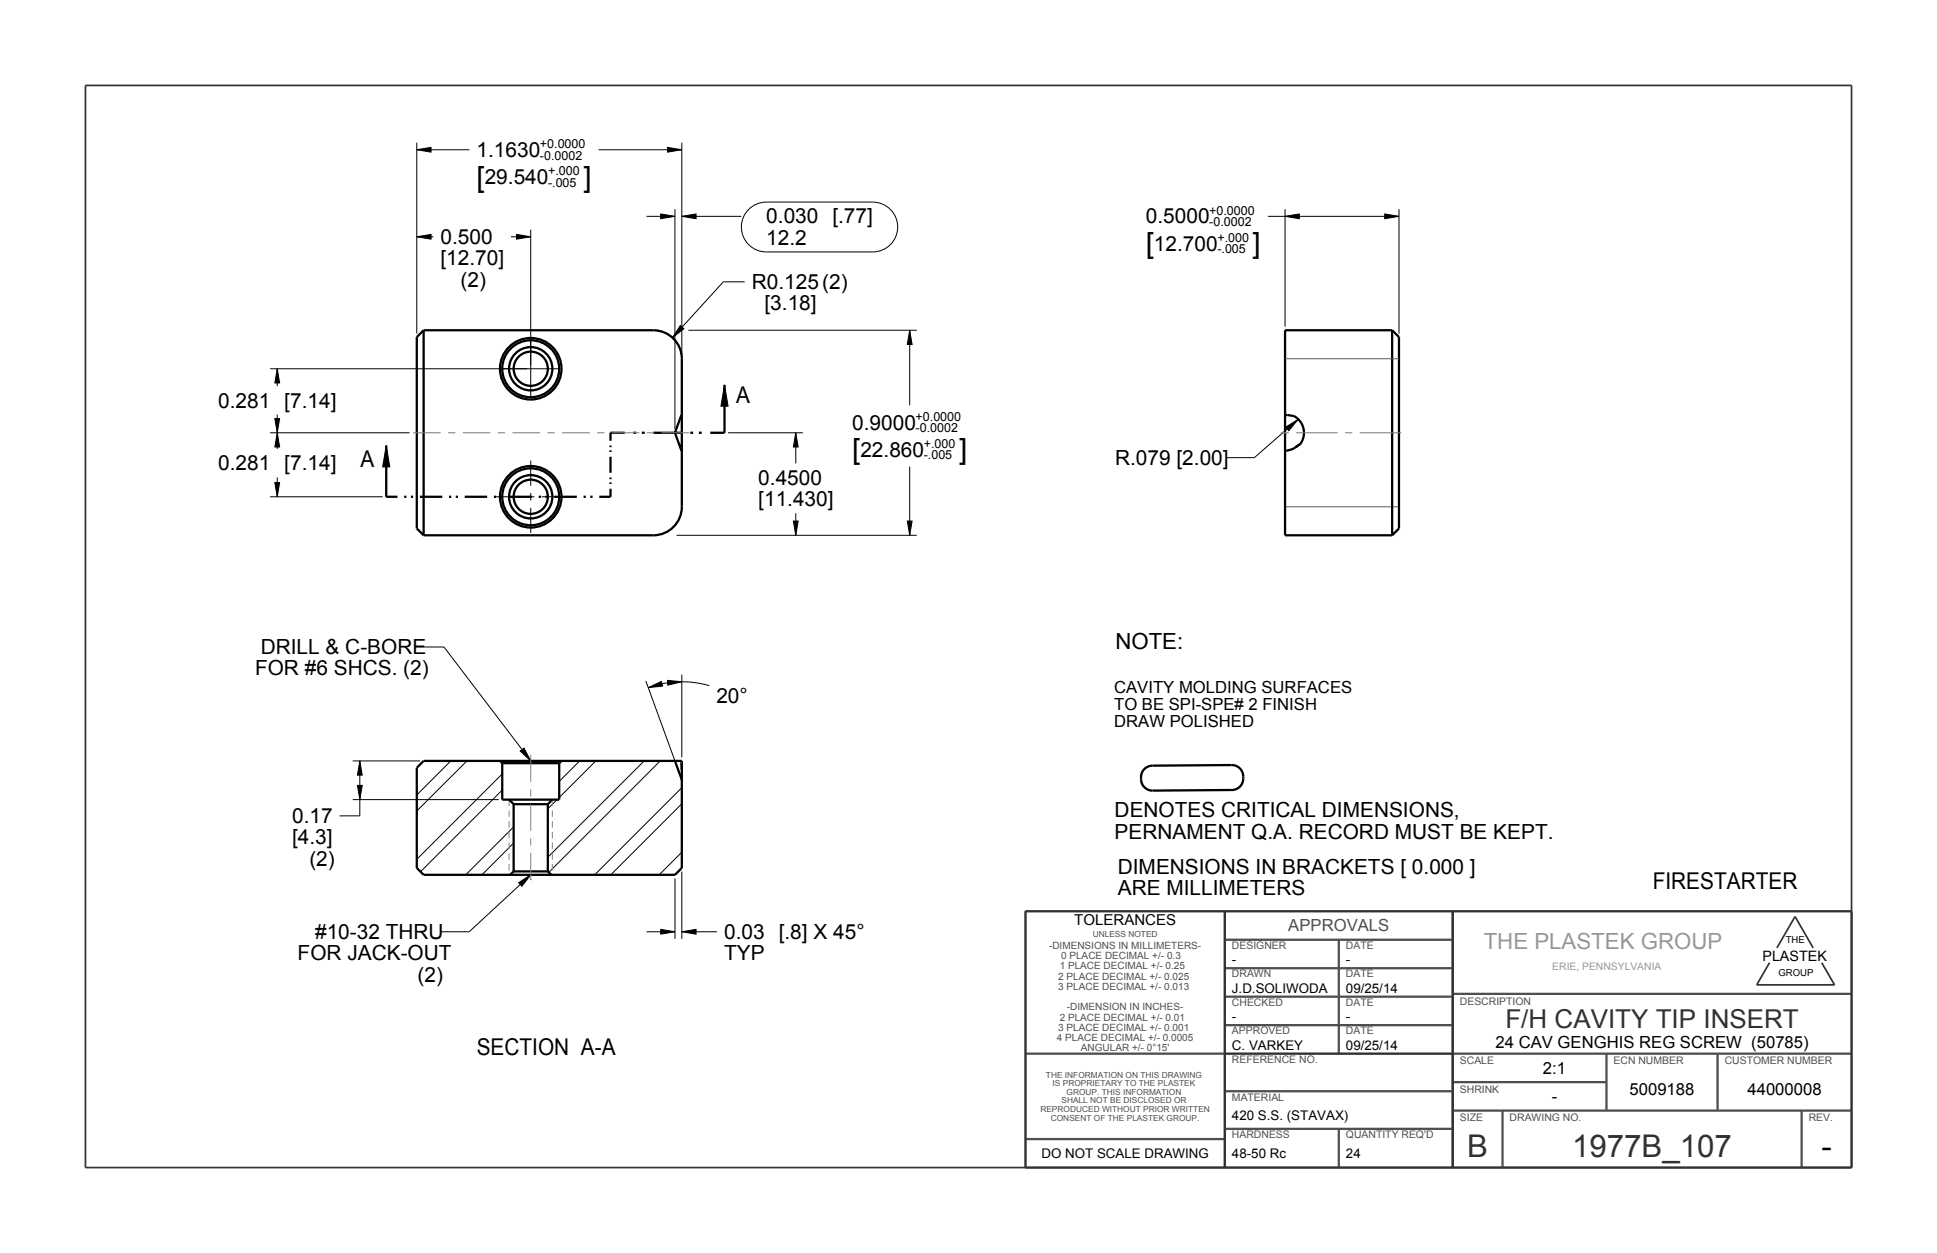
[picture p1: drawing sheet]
<svg xmlns="http://www.w3.org/2000/svg" width="432mm" height="279mm" viewBox="0 0 432 279" stroke-linecap="round" stroke-linejoin="round" font-family="sans-serif">
<g fill="#000">
<path d="M92.9 33.4l3.2-.5v1zM148.8 32.9l3.2 .5-3.2 .5zM92.9 52.8l3.2-.5v1zM115.1 52.3l3.2 .5-3.2 .5zM147.3 47.7l3.2 .5-3.2 .6zM152 48.2l3.2-.5v1.1zM286.5 48.2l3.1-.5v1.1zM308.7 47.7l3.2 .5-3.2 .6zM151.7 72.6l.7 .7-2.5 2zM202.8 73.6l.5 3.2h-1zM61.8 82.2l.5 3.2h-1zM61.3 93.3h1l-.5 3.2z"/>
<path d="M61.8 96.5l.5 3.2h-1zM86.1 99.3l.8 4.8h-1.6zM161.5 85.8l.8 4.8h-1.6zM177.4 96.5l.5 3.2h-1zM286.6 95.3l2.7-1.7-2 2.5zM61.3 107.6h1l-.5 3.2zM176.9 116.2h1l-.5 3.2zM202.3 116.2h1l-.5 3.2zM144.5 153.3l2.9-1.3 .3 1zM148.8 151.7l3.2 .3-3.1 .8zM80.2 169.7l.5 3.1h-1zM79.7 175.1h1l-.5 3.2z"/>
<path d="M116 167.5l.8-.7 1.5 2.9zM115.6 196.8l2.7-1.7-2 2.5zM147.3 207.2l3.2 .6-3.2 .5zM152 207.8l3.2-.6v1.1z"/>
</g>
<g fill="none" stroke="#000" stroke-width=".22">
<path d="M92.9 33.4l3.2-.5v1zM92.9 31.8v42.6M92.9 33.4h11.8M133.4 33.4h18.6M148.8 32.9l3.2 .5-3.2 .5zM152 31.8v47.4M92.9 52.8l3.2-.5v1zM92.9 52.8h3.7M113.9 52.8h4.4M115.1 52.3l3.2 .5-3.2 .5zM118.3 51.2v30.2M144.1 48.2h6.4"/>
<path d="M147.3 47.7l3.2 .5-3.2 .6zM150.5 46.7v49M152 48.2l3.2-.5v1.1zM152 48.2h13.3M166.9 46.7a5.5 5.5 0 0 1 3.9-1.6h23.8a5.6 5.6 0 0 1 5.5 5.5 5.6 5.6 0 0 1-5.5 5.6h-23.8a5.6 5.6 0 0 1-5.1-3.5 5.6 5.6 0 0 1 1.2-6zM282.6 48.2h29.3M286.5 48.2l3.1-.5v1.1zM286.5 46.7v26.1M308.7 47.7l3.2 .5-3.2 .6zM311.9 46.7v27.7M151.7 72.6l.7 .7-2.5 2zM153.5 73.6h50.9"/>
<path d="M166 62.8h-4.8l-11.3 12.5M202.8 73.6l.5 3.2h-1zM202.8 73.6v16.8M60.2 96.5h31.1M60.2 82.2h57.3M61.3 93.3h1l-.5 3.2zM61.8 82.2l.5 3.2h-1zM61.8 96.5l.5 3.2h-1zM61.8 82.2v3.9M61.8 92.5v7.6M86.1 99.3l.8 4.8h-1.6zM161.5 85.8l.8 4.8h-1.6z"/>
<path d="M162.3 96.5h16.7M177.4 96.5l.5 3.2h-1zM177.4 96.5v6.8M286.6 95.3l2.7-1.7-2 2.5zM289.3 93.6l-9.7 8.5h-6.3M60.2 110.8h25.1M61.3 107.6h1l-.5 3.2zM61.8 106.5v4.3M150.8 119.4h53.6M176.9 116.2h1l-.5 3.2zM177.4 114.4v5M202.3 116.2h1l-.5 3.2z"/>
<path d="M202.8 104v15.4M92.6 144.3h6.4l19.3 25.4M144 151.8l6.4 17.7M144.5 153.3l2.9-1.3 .3 1zM148.8 151.7l3.2 .3-3.1 .8zM152 150.4v18.5M158.1 152.9a21.9 21.9 0 0 0-13.6 .4M78.6 178.3h32.6M78.6 169.7h15M79.7 175.1h1l-.5 3.2zM80.2 169.7l.5 3.1h-1zM80.2 169.7v12.2h-4.5"/>
<path d="M100.5 169.7l-7.6 7.6M104.1 169.7l-11.2 11.1M112 172.6l-19.1 19M112 176.2l-18.3 18.2M116 167.5l.8-.7 1.5 2.9zM124.2 178.3l-2.1 2.1M129.2 169.7l-4.5 4.5M132.8 169.7l-8.1 8.1M143.6 169.7l-21.5 21.4M147.2 169.7l-24.9 24.8M152 175.6l-19.4 19.5M152 179.2l-15.8 15.9"/>
<path d="M114.5 184.4l-10.7 10.7M114.5 188l-7.1 7.1M115.6 196.8l2.7-1.7-2 2.5zM118.3 195.1l-13.7 12.7h-6.4M150.5 195.9v13.5M152 190l-5.1 5.1M152 194.3v15.1M144.1 207.8h6.4M147.3 207.2l3.2 .6-3.2 .5zM152 207.8l3.2-.6v1.1zM152 207.8h7.8"/>
</g>
<g fill="none" stroke="#000" stroke-width=".51">
<path d="M94.4 73.6h51.2a6.3 6.3 0 0 1 6.4 6.4v33a6.3 6.3 0 0 1-6.4 6.4h-51.2M94.4 73.6l-1.5 1.6v42.6l1.5 1.6M94.4 73.6v45.8M310.3 73.6h-23.8v45.8h23.8M310.3 73.6v45.8M310.3 73.6l1.6 1.6v42.6l-1.6 1.6M86.1 99.3v11.5h2.5M136.1 99.4v.3M139.3 96.5h-3.2v1.8M141.2 96.5h.6M143.1 96.5h.6M145.6 96.5h6.4"/>
<path d="M151.9 92.5h.1M151.9 92.5l-1.4 4 1.4 4M151.9 92.5l.1 .3M152 99.1l-.1 1.4M153.9 96.5h.6M155.8 96.5h.6M161.5 85.8v10.7h-3.2M286.5 92.5l1.2 .2a3.6 3.6 0 0 1 2.9 3v1.8l-.8 1.6M289.8 99.1l-.4 .2a5.6 5.6 0 0 1-2.9 1.2M289.8 99.1l-1 .6M90.1 110.8h.5M91.6 110.8h.5"/>
<path d="M93.6 110.8h5M100.1 110.8h.5M101.6 110.8h.5M103.6 110.8h5M110.1 110.8h.5M111.6 110.8h.5M113.6 110.8h5M120.1 110.8h.5M121.6 110.8h.5M123.6 110.8h5M130.1 110.8h.5M131.6 110.8h.5"/>
<path d="M136.1 109v1.8h-2.5M136.1 100.4v.4M136.1 101.9v3.5M136.1 106.5v.4M136.1 107.6v.3M151.9 100.5h.1M94.4 169.7h57.6v23.8l-1.5 1.6h-56.1l-1.5-1.6v-22.3zM111.5 169.7l.5 .5M112 170.2v8.1h12.7v-8.1M112 170.2h12.7M113.5 178.3l1 1M114.5 179.3v15"/>
<path d="M114.5 179.3h7.6M122.1 179.3v15M123.1 178.3l-1 1M125.2 169.7l-.5 .5M150.5 169.7l1.5 4.2M151.9 169.7l.1 1.9M255.1 171.5l.6-.5 1.2-.3 17.7-.1a2.79 2.79 0 0 1 2.6 2.8 2.79 2.79 0 0 1-2.6 2.8l-17.7 .1a2.84 2.84 0 0 1-2.4-1.8 2.84 2.84 0 0 1 .6-3zM114.5 194.3h7.6M114.5 194.3l-.8 .8M122.1 194.3l.8 .8"/>
<circle cx="118.3" cy="82.2" r="6.9"/>
<circle cx="118.3" cy="82.2" r="6.4"/>
<circle cx="118.3" cy="82.2" r="4.8"/>
<circle cx="118.3" cy="82.2" r="3.8"/>
</g>
<path d="M19 19.1h393.7v241.2h-393.7zM228.6 203.2h184.1M228.6 203.2v57.1M273 203.2v57.1M323.8 203.2v57.1M394.5 214.7l-2.9 4.9h17.4l-2.9-4.9M396.1 211.4l4.1-7 4 7M273.1 235h50.8" fill="none" stroke="#313131" stroke-width=".38"/>
<g fill="none" stroke="#4f4f4f" stroke-width=".51">
<path d="M228.6 203.2h184.1v57.1h-184.1zM273 203.2v57.1M273 215.9h50.8M273 209.5h50.8M298.4 209.5v25.4M323.8 203.2v57.1M228.6 234.9h184.1M273 228.6h50.8M273 222.2h50.8M323.8 221.6h88.9M358.1 234.9v12.7M382.9 234.9v12.7"/>
<path d="M228.6 254h44.4M273 251.7h50.8M273 243.3h50.8M298.4 251.7v8.6M323.8 247.6h88.9M323.8 241.3h34.3M334.9 247.6v12.7M401.6 247.6v12.7"/>
</g>
<g fill="none" stroke="#939393" stroke-width=".25">
<path d="M113.5 178.3v1.4M123.1 178.3v1.4M113.5 180.7v1.4M113.5 183.1v1.4M113.5 185.5v1.4M113.5 187.9v1.4M113.5 190.3v1.4M113.5 192.7v1.4M123.1 180.7v1.4M123.1 183.1v1.4M123.1 185.5v1.4M123.1 187.9v1.4"/>
<path d="M123.1 190.3v1.4M123.1 192.7v1.4"/>
</g>
<path d="M286.5 80h25.4M151.9 99.7l.1 .2M151.9 92.5h.1M152 92.5h.1M286.5 113h25.4M151.9 169.9l.1 .3" fill="none" stroke="#5d5d5d" stroke-width=".22"/>
<path d="M123.1 110.8a4.8 4.8 0 0 0-6.9-4.3 4.8 4.8 0 0 0-.8 8.1 4.8 4.8 0 0 0 7.7-3v-.8" fill="none" stroke="#939393" stroke-width=".25" stroke-dasharray="1.3 .9" stroke-linecap="butt"/>
<!-- layer: 05___PRT_ALL_AXES -->
<path d="M118.3 75.9v12.7M112 82.2h12.7M110.2 110.8h5.7M117.5 110.8h1.6M118.3 102.7v5.6M118.3 110v1.6M118.3 113.2v5.6M120.8 110.8h5.6" fill="none" stroke="#000" stroke-width=".22"/>
<g fill="none" stroke="#7f7f7f" stroke-width=".22">
<path d="M92.1 96.5h6.1M99.9 96.5h1.6M103.2 96.5h6.1M111 96.5h1.6M114.2 96.5h6.2M122 96.5h1.7M125.3 96.5h6.2M133.1 96.5h1.6M136.4 96.5h6.1M144.2 96.5h1.6M147.5 96.5h6.1M285.5 96.5h1.8"/>
<path d="M286.5 96.3v.4M288.9 96.5h9.3M299.8 96.5h1.7M303.1 96.5h9.3M118.3 168.3v6M118.3 176v1.6M118.3 179.3v6M118.3 196.2h.1M118.3 186.9v1.6M118.3 190.2v6"/>
</g>
<g fill="none" stroke="#000" stroke-width=".51">
<circle cx="118.3" cy="110.8" r="6.9"/>
<circle cx="118.3" cy="110.8" r="6.4"/>
<circle cx="118.3" cy="110.8" r="4.8"/>
<circle cx="118.3" cy="110.8" r="3.8"/>
</g>
<g font-size="7" fill="#313131">
<text x="327.1" y="258">B</text>
<text x="350.5" y="258">1977B_107</text>
</g>
<text font-size="7" x="406" y="258">-</text>
<g font-size="6.5">
<text x="106.2" y="41.6">[</text>
<text x="130" y="41.6">]</text>
<text x="255.4" y="56.5">[</text>
<text x="279.2" y="56.5">]</text>
<text x="190" y="102.4">[</text>
<text x="213.8" y="102.4">]</text>
</g>
<text font-size="5.8" fill="#313131" x="335.6" y="229.3">F/H CAVITY TIP INSERT</text>
<g font-size="5.2">
<text x="164.1" y="89.8">A</text>
<text x="80.4" y="104.1">A</text>
<text x="368.4" y="198.3">FIRESTARTER</text>
<text x="106.3" y="235.2">SECTION A-A</text>
</g>
<text font-size="5" x="248.6" y="144.8">NOTE:</text>
<text font-size="5" fill="#989898" x="330.7" y="211.6">THE PLASTEK GROUP</text>
<g font-size="4.6">
<text x="106.2" y="35">1.1630</text>
<text x="108" y="41">29.540</text>
<text x="170.8" y="49.8">0.030 [.77]</text>
<text x="255.4" y="49.8">0.5000</text>
<text x="98.2" y="54.4">0.500</text>
<text x="98.2" y="59.2">[12.70]</text>
<text x="170.8" y="54.6">12.2</text>
<text x="257.3" y="55.9">12.700</text>
<text x="102.7" y="63.9">(2)</text>
<text x="167.6" y="64.4">R0.125(2)</text>
<text x="170.4" y="69.2">[3.18]</text>
<text x="48.7" y="90.9">0.281 [7.14]</text>
<text x="190" y="95.8">0.9000</text>
<text x="191.8" y="101.8">22.860</text>
<text x="48.7" y="104.9">0.281 [7.14]</text>
<text x="248.6" y="103.6">R.079 [2.00]</text>
<text x="169" y="108.1">0.4500</text>
<text x="169" y="112.9">[11.430]</text>
<text x="58.1" y="145.9">DRILL &amp; C-BORE</text>
<text x="56.9" y="150.6">FOR #6 SHCS. (2)</text>
<text x="159.7" y="156.8">20°</text>
<text x="65.1" y="183.5">0.17</text>
<text x="248.5" y="182.2">DENOTES CRITICAL DIMENSIONS,</text>
<text x="65.1" y="188.3">[4.3]</text>
<text x="248.5" y="187">PERNAMENT Q.A. RECORD MUST BE KEPT.</text>
<text x="69" y="193">(2)</text>
<text x="249.2" y="194.8">DIMENSIONS IN BRACKETS [ 0.000 ]</text>
<text x="249.2" y="199.6">ARE MILLIMETERS</text>
<text x="70.2" y="209.4">#10-32 THRU</text>
<text x="161.4" y="209.4">0.03 [.8] X 45°</text>
<text x="66.3" y="214.1">FOR JACK-OUT</text>
<text x="161.4" y="214.1">TYP</text>
<text x="93.1" y="218.9">(2)</text>
</g>
<g font-size="3.7">
<text x="248.4" y="154.5">CAVITY MOLDING SURFACES</text>
<text x="248.4" y="158.3">TO BE SPI-SPE# 2 FINISH</text>
<text x="248.4" y="162.1">DRAW POLISHED</text>
<text x="333.4" y="233.7">24 CAV GENGHIS REG SCREW (50785)</text>
<text x="343.9" y="239.4">2:1</text>
<text x="345.9" y="245.7">-</text>
<text x="363.3" y="244.2">5009188</text>
<text x="389.5" y="244.2">44000008</text>
</g>
<text font-size="3.7" fill="#4f4f4f" x="287.2" y="207.6">APPROVALS</text>
<text font-size="3.3" x="239.5" y="206.2">TOLERANCES</text>
<text font-size="3.2" x="392.9" y="214.3">PLASTEK</text>
<g font-size="3">
<text x="274.6" y="215">-</text>
<text x="300" y="215">-</text>
<text x="274.6" y="221.4">J.D.SOLIWODA</text>
<text x="300" y="221.4">09/25/14</text>
<text x="274.6" y="227.7">-</text>
<text x="300" y="227.7">-</text>
<text x="274.6" y="234.1">C. VARKEY</text>
<text x="300" y="234.1">09/25/14</text>
<text x="274.6" y="249.8">420 S.S. (STAVAX)</text>
<text x="232.2" y="258.2">DO NOT SCALE DRAWING</text>
<text x="274.6" y="258.3">48-50 Rc</text>
<text x="300" y="258.3">24</text>
</g>
<g font-size="2.8">
<text x="120.4" y="33.1">+0.0000</text>
<text x="120.4" y="35.6">-0.0002</text>
<text x="122.2" y="39.1">+.000</text>
<text x="122.2" y="41.6">-.005</text>
<text x="269.6" y="47.9">+0.0000</text>
<text x="269.6" y="50.5">-0.0002</text>
<text x="271.4" y="54">+.000</text>
<text x="271.4" y="56.5">-.005</text>
<text x="204.1" y="93.9">+0.0000</text>
<text x="204.1" y="96.4">-0.0002</text>
<text x="205.9" y="99.9">+.000</text>
<text x="205.9" y="102.4">-.005</text>
</g>
<g font-size="2.3" fill="#4f4f4f">
<text x="274.6" y="211.6">DESIGNER</text>
<text x="300" y="211.6">DATE</text>
<text x="274.6" y="218">DRAWN</text>
<text x="300" y="218">DATE</text>
<text x="274.6" y="224.3">CHECKED</text>
<text x="300" y="224.3">DATE</text>
<text x="325.4" y="224">DESCRIPTION</text>
<text x="274.6" y="230.7">APPROVED</text>
<text x="300" y="230.7">DATE</text>
<text x="274.6" y="237">REFERENCE NO.</text>
<text x="325.4" y="237.3">SCALE</text>
<text x="359.7" y="237.3">ECN NUMBER</text>
<text x="384.5" y="237.3">CUSTOMER NUMBER</text>
<text x="274.6" y="245.4">MATERIAL</text>
<text x="325.4" y="243.7">SHRINK</text>
<text x="325.4" y="250">SIZE</text>
<text x="336.5" y="250">DRAWING NO.</text>
<text x="403.2" y="250">REV.</text>
<text x="274.6" y="253.8">HARDNESS</text>
<text x="300" y="253.8">QUANTITY REQ'D</text>
</g>
<text font-size="2.3" fill="#989898" x="346" y="216.3">ERIE, PENNSYLVANIA</text>
<g font-size="2.2" fill="#4f4f4f">
<text x="233.8" y="211.6">-DIMENSIONS IN MILLIMETERS-</text>
<text x="236.5" y="213.9">0 PLACE DECIMAL +/- 0.3</text>
<text x="235.9" y="218.4">2 PLACE DECIMAL +/- 0.025</text>
<text x="235.9" y="220.7">3 PLACE DECIMAL +/- 0.013</text>
<text x="236.2" y="216.2">1 PLACE DECIMAL +/- 0.25</text>
<text x="236.2" y="227.6">2 PLACE DECIMAL +/- 0.01</text>
<text x="237.8" y="225.3">-DIMENSION IN INCHES-</text>
<text x="235.6" y="232.2">4 PLACE DECIMAL +/- 0.0005</text>
<text x="235.9" y="229.9">3 PLACE DECIMAL +/- 0.001</text>
<text x="241" y="234.4">ANGULAR +/- 0°15'</text>
</g>
<g font-size="2.1">
<text x="398.1" y="210.2">THE</text>
<text x="396.5" y="217.6">GROUP</text>
</g>
<g font-size="1.9" fill="#4f4f4f">
<text x="243.6" y="208.9">UNLESS NOTED</text>
<text x="233.2" y="240.3">THE INFORMATION ON THIS DRAWING</text>
<text x="234.7" y="242.3">IS PROPRIETARY TO THE PLASTEK</text>
<text x="237.8" y="244.2">GROUP. THIS INFORMATION</text>
<text x="231.9" y="248">REPRODUCED WITHOUT PRIOR WRITTEN</text>
<text x="234.2" y="249.9">CONSENT OF THE PLASTEK GROUP.</text>
<text x="236.6" y="246.1">SHALL NOT BE DISCLOSED OR</text>
</g>
</svg>
